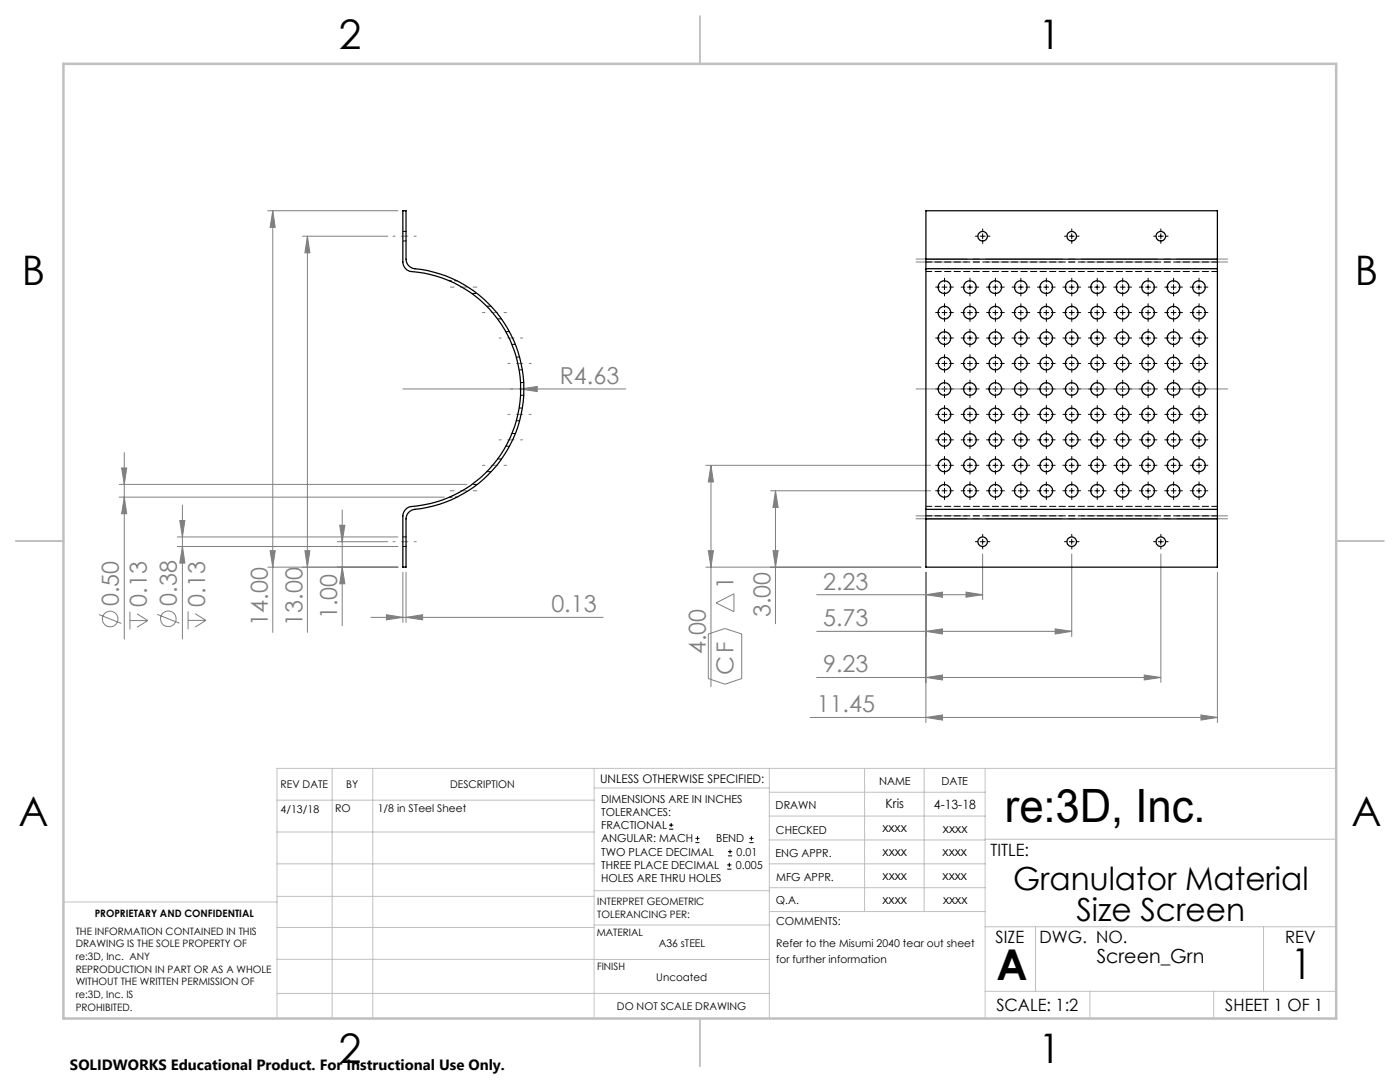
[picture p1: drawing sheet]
<svg xmlns="http://www.w3.org/2000/svg" width="279mm" height="216mm" viewBox="0 0 279 216" stroke-linecap="round" stroke-linejoin="round" font-family="sans-serif">
<g fill="none" stroke="#808080" stroke-width=".2">
<path d="M53.4 42.1h26M54.4 42.1l.5 3.3h-1zM54.4 42.1v84.1M60.4 47.1h17M61.3 47.1l.5 3.3h-.9zM61.3 47.1v79.1M80.4 77.6h44.5M103.9 77.6l3.3-.5v1zM23.8 99.2h64.9M23.8 96.7h69.4M24.3 93.4h1l-.5 3.3zM24.8 99.2l.5 3.3h-1z"/>
<path d="M24.8 90.3v37.2M140.9 92.9h44.8M141.9 92.9v44.1M141.9 92.9l.5 3.3h-1zM153.8 97.9h31.9M154.8 97.9v26.6M154.8 97.9l.5 3.3h-1zM35.4 107.1h44M35.4 109h44M35.9 103.9h1l-.5 3.2zM36.4 109l.5 3.4h-1zM36.4 100.8v26.7"/>
<path d="M53.4 113.2h26M53.9 109.9h1l-.5 3.3zM60.9 109.9h.9l-.5 3.3zM67.3 108.1h10.1M67.8 104.8h1l-.5 3.3zM68.3 113.2l.5 3.3h-1zM68.3 101.7v23.2M80.4 114.2v10M81 114.2v10M140.9 113.2h42.9M141.4 109.9h1l-.5 3.3zM154.3 109.9h1l-.5 3.3z"/>
<path d="M163 118.7h33.1M184.8 118.7l3.3-.6v1.1zM184.8 114.2v30M192.8 118.1l3.3 .6-3.3 .5zM196.1 110.6v9.1M213.9 110.6v16.4M231.7 110.6v25.6M243 114.2v30M19.8 122.6l4.4 1.8M25.9 122.1v3.5M25.9 123.8h3.6M27.3 122.5l2.2 1.3"/>
<path d="M29.5 123.8l-2.2 1.4M31.4 122.6l4.4 1.8M37.5 122v3.6M37.5 123.8h3.6M38.9 122.4l2.2 1.4M41.1 123.8l-2.2 1.3M74 123.2h46.4M77.1 122.7l3.3 .5-3.3 .5zM81 123.2l3.3-.5v1zM141.4 126.5l3.3-1.1 3.3 1.1v8.9l-3.3 1.1-3.3-1.1zM142.9 120.3l3.6-1.8v3.6zM163 126h50.9"/>
<path d="M163 135.2h68.7M184.8 126l3.3-.5v1zM184.8 135.2l3.3-.5v1zM210.6 125.5l3.3 .5-3.3 .5zM228.4 134.7l3.3 .5-3.3 .5zM161.7 143.2h81.3M184.8 143.2l3.3-.5v1zM239.7 142.7l3.3 .5-3.3 .5z"/>
<circle cx="22" cy="123.5" r="1.56"/>
<circle cx="33.6" cy="123.5" r="1.56"/>
</g>
<g fill="none" stroke="#000" stroke-width=".2">
<path d="M188 57.3h1M188.5 56.8v1M193.1 57.3h1M193.6 56.8v1M195.6 47.1h1M196.1 46.6v1.1M198.2 57.3h.9M198.6 56.8v1M203.2 57.3h1M203.7 56.8v1M208.3 57.3h1M208.8 56.8v1"/>
<path d="M213.4 57.3h1M213.4 47.1h1M213.9 46.6v1.1M213.9 56.8v1M218.5 57.3h1M219 56.8v1M223.6 57.3h.9M224 56.8v1M228.6 57.3h1M229.1 56.8v1M231.2 47.1h1M231.7 46.6v1.1"/>
<path d="M233.7 57.3h1M234.2 56.8v1M238.8 57.3h1M239.3 56.8v1M188 77.6h1M188 62.4h1M188 67.5h1M188 72.5h1M188.5 61.9v1M188.5 67v1M188.5 72v1.1M188.5 77.1v1"/>
<path d="M193.1 77.6h1M193.1 62.4h1M193.1 67.5h1M193.1 72.5h1M193.6 61.9v1M193.6 67v1M193.6 72v1.1M193.6 77.1v1M198.2 77.6h.9M198.2 62.4h.9M198.2 67.5h.9M198.2 72.5h.9"/>
<path d="M198.6 61.9v1M198.6 67v1M198.6 72v1.1M198.6 77.1v1M203.2 77.6h1M203.2 62.4h1M203.2 67.5h1M203.2 72.5h1M203.7 61.9v1M203.7 67v1M203.7 72v1.1M203.7 77.1v1"/>
<path d="M208.3 77.6h1M208.3 62.4h1M208.3 67.5h1M208.3 72.5h1M208.8 61.9v1M208.8 67v1M208.8 72v1.1M208.8 77.1v1M213.4 77.6h1M213.4 62.4h1M213.4 67.5h1M213.4 72.5h1"/>
<path d="M213.9 61.9v1M213.9 67v1M213.9 72v1.1M213.9 77.1v1M218.5 77.6h1M218.5 62.4h1M218.5 67.5h1M218.5 72.5h1M219 61.9v1M219 67v1M219 72v1.1M219 77.1v1"/>
<path d="M223.6 77.6h.9M223.6 62.4h.9M223.6 67.5h.9M223.6 72.5h.9M224 61.9v1M224 67v1M224 72v1.1M224 77.1v1M228.6 77.6h1M228.6 62.4h1M228.6 67.5h1M228.6 72.5h1"/>
<path d="M229.1 61.9v1M229.1 67v1M229.1 72v1.1M229.1 77.1v1M233.7 77.6h1M233.7 62.4h1M233.7 67.5h1M233.7 72.5h1M234.2 61.9v1M234.2 67v1M234.2 72v1.1M234.2 77.1v1"/>
<path d="M238.8 77.6h1M238.8 62.4h1M238.8 67.5h1M238.8 72.5h1M239.3 61.9v1M239.3 67v1M239.3 72v1.1M239.3 77.1v1M188 92.9h1M188 97.9h1M188 87.8h1M188 82.7h1"/>
<path d="M188.5 82.2v1M188.5 87.3v1M188.5 92.4v1M188.5 97.4v1.1M193.1 92.9h1M193.1 97.9h1M193.1 87.8h1M193.1 82.7h1M193.6 82.2v1M193.6 87.3v1M193.6 92.4v1M193.6 97.4v1.1"/>
<path d="M198.2 92.9h.9M198.2 97.9h.9M198.2 87.8h.9M198.2 82.7h.9M198.6 82.2v1M198.6 87.3v1M198.6 92.4v1M198.6 97.4v1.1M203.2 92.9h1M203.2 97.9h1M203.2 87.8h1M203.2 82.7h1"/>
<path d="M203.7 82.2v1M203.7 87.3v1M203.7 92.4v1M203.7 97.4v1.1M208.3 92.9h1M208.3 97.9h1M208.3 87.8h1M208.3 82.7h1M208.8 82.2v1M208.8 87.3v1M208.8 92.4v1M208.8 97.4v1.1"/>
<path d="M213.4 92.9h1M213.4 97.9h1M213.4 87.8h1M213.4 82.7h1M213.9 82.2v1M213.9 87.3v1M213.9 92.4v1M213.9 97.4v1.1M218.5 92.9h1M218.5 97.9h1M218.5 87.8h1M218.5 82.7h1"/>
<path d="M219 82.2v1M219 87.3v1M219 92.4v1M219 97.4v1.1M223.6 92.9h.9M223.6 97.9h.9M223.6 87.8h.9M223.6 82.7h.9M224 82.2v1M224 87.3v1M224 92.4v1M224 97.4v1.1"/>
<path d="M228.6 92.9h1M228.6 97.9h1M228.6 87.8h1M228.6 82.7h1M229.1 82.2v1M229.1 87.3v1M229.1 92.4v1M229.1 97.4v1.1M233.7 92.9h1M233.7 97.9h1M233.7 87.8h1M233.7 82.7h1"/>
<path d="M234.2 82.2v1M234.2 87.3v1M234.2 92.4v1M234.2 97.4v1.1M238.8 92.9h1M238.8 97.9h1M238.8 87.8h1M238.8 82.7h1M239.3 82.2v1M239.3 87.3v1M239.3 92.4v1M239.3 97.4v1.1"/>
<path d="M195.6 108.1h1M196.1 107.6v1M213.4 108.1h1M213.9 107.6v1M231.2 108.1h1M231.7 107.6v1M133.5 165.5h.9M133.5 164.6h.9M133.9 164.2v.8M138.8 168.1h.8M138.8 167.3h.8M139.2 166.9v.8"/>
<path d="M145.1 173.4h.9M145.1 172.6h.9M145.3 170.8h.8M145.3 169.9h.8M145.6 172.2v.8M145.7 169.5v.9M149.5 168.1h.9M149.5 167.3h.9M150 166.9v.8"/>
</g>
<g fill="none" stroke="#000" stroke-width=".2" stroke-dasharray="15.2 1.3 1.3 1.3">
<path d="M187.5 57.3h-.8M188.5 56.3v-.8M188.5 58.3v.8M189.5 57.3h.8M192.6 57.3h-.8M193.6 56.3v-.8M193.6 58.3v.8M194.6 57.3h.7M195.1 47.1h-.4M196.1 46.1v-.4M196.1 48.1v.5M197.1 47.1h.5"/>
<path d="M197.7 57.3h-.8M198.7 56.3v-.8M198.7 58.3v.8M199.7 57.3h.7M202.7 57.3h-.7M203.7 56.3v-.8M203.7 58.3v.8M204.7 57.3h.8M207.8 57.3h-.8M208.8 56.3v-.8M208.8 58.3v.8M209.8 57.3h.8"/>
<path d="M212.9 57.3h-.8M212.9 47.1h-.5M213.9 56.3v-.8M213.9 58.3v.8M213.9 46.1v-.4M213.9 48.1v.5M214.9 57.3h.8M214.9 47.1h.5M218 57.3h-.8M219 56.3v-.8M219 58.3v.8M220 57.3h.7"/>
<path d="M223.1 57.3h-.8M224.1 56.3v-.8M224.1 58.3v.8M225.1 57.3h.7M228.1 57.3h-.7M229.1 56.3v-.8M229.1 58.3v.8M230.1 57.3h.8M230.7 47.1h-.5M231.7 46.1v-.4M231.7 48.1v.5M232.7 47.1h.4"/>
<path d="M233.2 57.3h-.8M234.2 56.3v-.8M234.2 58.3v.8M235.2 57.3h.8M238.3 57.3h-.8M239.3 56.3v-.8M239.3 58.3v.8M240.3 57.3h.8M187.5 77.6h-.8M187.5 72.5h-.8M187.5 67.4h-.8M187.5 62.4h-.8"/>
<path d="M188.5 76.6v-.8M188.5 78.6v.8M188.5 71.5v-.7M188.5 73.5v.8M188.5 66.4v-.7M188.5 68.4v.8M188.5 61.4v-.8M188.5 63.4v.7M189.5 77.6h.8M189.5 72.5h.8M189.5 67.4h.8M189.5 62.4h.8"/>
<path d="M192.6 77.6h-.8M192.6 72.5h-.8M192.6 67.4h-.8M192.6 62.4h-.8M193.6 76.6v-.8M193.6 78.6v.8M193.6 71.5v-.7M193.6 73.5v.8M193.6 66.4v-.7M193.6 68.4v.8M193.6 61.4v-.8M193.6 63.4v.7"/>
<path d="M194.6 77.6h.7M194.6 72.5h.7M194.6 67.4h.7M194.6 62.4h.7M197.7 67.4h-.8M197.7 62.4h-.8M197.7 72.5h-.8M197.7 77.6h-.8M198.7 66.4v-.7M198.7 68.4v.8M198.7 61.4v-.8M198.7 63.4v.7"/>
<path d="M198.7 71.5v-.7M198.7 73.5v.8M198.7 76.6v-.8M198.7 78.6v.8M199.7 67.4h.7M199.7 62.4h.7M199.7 72.5h.7M199.7 77.6h.7M202.7 62.4h-.7M202.7 67.4h-.7M202.7 72.5h-.7M202.7 77.6h-.7"/>
<path d="M203.7 61.4v-.8M203.7 63.4v.7M203.7 66.4v-.7M203.7 68.4v.8M203.7 71.5v-.7M203.7 73.5v.8M203.7 76.6v-.8M203.7 78.6v.8M204.7 62.4h.8M204.7 67.4h.8M204.7 72.5h.8M204.7 77.6h.8"/>
<path d="M207.8 77.6h-.8M207.8 72.5h-.8M207.8 67.4h-.8M207.8 62.4h-.8M208.8 76.6v-.8M208.8 78.6v.8M208.8 71.5v-.7M208.8 73.5v.8M208.8 66.4v-.7M208.8 68.4v.8M208.8 61.4v-.8M208.8 63.4v.7"/>
<path d="M209.8 77.6h.8M209.8 72.5h.8M209.8 67.4h.8M209.8 62.4h.8M212.9 77.6h-.8M212.9 62.4h-.8M212.9 67.4h-.8M212.9 72.5h-.8M213.9 76.6v-.8M213.9 78.6v.8M213.9 61.4v-.8M213.9 63.4v.7"/>
<path d="M213.9 66.4v-.7M213.9 68.4v.8M213.9 71.5v-.7M213.9 73.5v.8M214.9 77.6h.8M214.9 62.4h.8M214.9 67.4h.8M214.9 72.5h.8M218 67.4h-.8M218 62.4h-.8M218 72.5h-.8M218 77.6h-.8"/>
<path d="M219 66.4v-.7M219 68.4v.8M219 61.4v-.8M219 63.4v.7M219 71.5v-.7M219 73.5v.8M219 76.6v-.8M219 78.6v.8M220 67.4h.7M220 62.4h.7M220 72.5h.7M220 77.6h.7"/>
<path d="M223.1 77.6h-.8M223.1 72.5h-.8M223.1 67.4h-.8M223.1 62.4h-.8M224.1 76.6v-.8M224.1 78.6v.8M224.1 71.5v-.7M224.1 73.5v.8M224.1 66.4v-.7M224.1 68.4v.8M224.1 61.4v-.8M224.1 63.4v.7"/>
<path d="M225.1 77.6h.7M225.1 72.5h.7M225.1 67.4h.7M225.1 62.4h.7M228.1 62.4h-.7M228.1 67.4h-.7M228.1 72.5h-.7M228.1 77.6h-.7M229.1 61.4v-.8M229.1 63.4v.7M229.1 66.4v-.7M229.1 68.4v.8"/>
<path d="M229.1 71.5v-.7M229.1 73.5v.8M229.1 76.6v-.8M229.1 78.6v.8M230.1 62.4h.8M230.1 67.4h.8M230.1 72.5h.8M230.1 77.6h.8M233.2 62.4h-.8M233.2 67.4h-.8M233.2 72.5h-.8M233.2 77.6h-.8"/>
<path d="M234.2 61.4v-.8M234.2 63.4v.7M234.2 66.4v-.7M234.2 68.4v.8M234.2 71.5v-.7M234.2 73.5v.8M234.2 76.6v-.8M234.2 78.6v.8M235.2 62.4h.8M235.2 67.4h.8M235.2 72.5h.8M235.2 77.6h.8"/>
<path d="M238.3 77.6h-.8M238.3 72.5h-.8M238.3 62.4h-.8M238.3 67.4h-.8M239.3 76.6v-.8M239.3 78.6v.8M239.3 71.5v-.7M239.3 73.5v.8M239.3 61.4v-.8M239.3 63.4v.7M239.3 66.4v-.7M239.3 68.4v.8"/>
<path d="M240.3 77.6h.8M240.3 72.5h.8M240.3 62.4h.8M240.3 67.4h.8M187.5 82.7h-.8M187.5 92.8h-.8M187.5 97.9h-.8M187.5 87.8h-.8M188.5 81.7v-.8M188.5 83.7v.8M188.5 91.8v-.7M188.5 93.8v.8"/>
<path d="M188.5 96.9v-.7M188.5 98.9v.8M188.5 86.8v-.8M188.5 88.8v.7M189.5 82.7h.8M189.5 92.8h.8M189.5 97.9h.8M189.5 87.8h.8M192.6 82.7h-.8M192.6 92.8h-.8M192.6 97.9h-.8M192.6 87.8h-.8"/>
<path d="M193.6 81.7v-.8M193.6 83.7v.8M193.6 91.8v-.7M193.6 93.8v.8M193.6 96.9v-.7M193.6 98.9v.8M193.6 86.8v-.8M193.6 88.8v.7M194.6 82.7h.7M194.6 92.8h.7M194.6 97.9h.7M194.6 87.8h.7"/>
<path d="M197.7 87.8h-.8M197.7 97.9h-.8M197.7 92.8h-.8M197.7 82.7h-.8M198.7 86.8v-.8M198.7 88.8v.7M198.7 96.9v-.7M198.7 98.9v.8M198.7 91.8v-.7M198.7 93.8v.8M198.7 81.7v-.8M198.7 83.7v.8"/>
<path d="M199.7 87.8h.7M199.7 97.9h.7M199.7 92.8h.7M199.7 82.7h.7M202.7 97.9h-.7M202.7 87.8h-.7M202.7 82.7h-.7M202.7 92.8h-.7M203.7 96.9v-.7M203.7 98.9v.8M203.7 86.8v-.8M203.7 88.8v.7"/>
<path d="M203.7 81.7v-.8M203.7 83.7v.8M203.7 91.8v-.7M203.7 93.8v.8M204.7 97.9h.8M204.7 87.8h.8M204.7 82.7h.8M204.7 92.8h.8M207.8 82.7h-.8M207.8 87.8h-.8M207.8 97.9h-.8M207.8 92.8h-.8"/>
<path d="M208.8 81.7v-.8M208.8 83.7v.8M208.8 86.8v-.8M208.8 88.8v.7M208.8 96.9v-.7M208.8 98.9v.8M208.8 91.8v-.7M208.8 93.8v.8M209.8 82.7h.8M209.8 87.8h.8M209.8 97.9h.8M209.8 92.8h.8"/>
<path d="M212.9 87.8h-.8M212.9 97.9h-.8M212.9 92.8h-.8M212.9 82.7h-.8M213.9 86.8v-.8M213.9 88.8v.7M213.9 96.9v-.7M213.9 98.9v.8M213.9 91.8v-.7M213.9 93.8v.8M213.9 81.7v-.8M213.9 83.7v.8"/>
<path d="M214.9 87.8h.8M214.9 97.9h.8M214.9 92.8h.8M214.9 82.7h.8M218 82.7h-.8M218 92.8h-.8M218 97.9h-.8M218 87.8h-.8M219 81.7v-.8M219 83.7v.8M219 91.8v-.7M219 93.8v.8"/>
<path d="M219 96.9v-.7M219 98.9v.8M219 86.8v-.8M219 88.8v.7M220 82.7h.7M220 92.8h.7M220 97.9h.7M220 87.8h.7M223.1 82.7h-.8M223.1 92.8h-.8M223.1 97.9h-.8M223.1 87.8h-.8"/>
<path d="M224.1 81.7v-.8M224.1 83.7v.8M224.1 91.8v-.7M224.1 93.8v.8M224.1 96.9v-.7M224.1 98.9v.8M224.1 86.8v-.8M224.1 88.8v.7M225.1 82.7h.7M225.1 92.8h.7M225.1 97.9h.7M225.1 87.8h.7"/>
<path d="M228.1 92.8h-.7M228.1 97.9h-.7M228.1 87.8h-.7M228.1 82.7h-.7M229.1 91.8v-.7M229.1 93.8v.8M229.1 96.9v-.7M229.1 98.9v.8M229.1 86.8v-.8M229.1 88.8v.7M229.1 81.7v-.8M229.1 83.7v.8"/>
<path d="M230.1 92.8h.8M230.1 97.9h.8M230.1 87.8h.8M230.1 82.7h.8M233.2 97.9h-.8M233.2 87.8h-.8M233.2 92.8h-.8M233.2 82.7h-.8M234.2 96.9v-.7M234.2 98.9v.8M234.2 86.8v-.8M234.2 88.8v.7"/>
<path d="M234.2 91.8v-.7M234.2 93.8v.8M234.2 81.7v-.8M234.2 83.7v.8M235.2 97.9h.8M235.2 87.8h.8M235.2 92.8h.8M235.2 82.7h.8M238.3 97.9h-.8M238.3 92.8h-.8M238.3 82.7h-.8M238.3 87.8h-.8"/>
<path d="M239.3 96.9v-.7M239.3 98.9v.8M239.3 91.8v-.7M239.3 93.8v.8M239.3 81.7v-.8M239.3 83.7v.8M239.3 86.8v-.8M239.3 88.8v.7M240.3 97.9h.8M240.3 92.8h.8M240.3 82.7h.8M240.3 87.8h.8"/>
<path d="M195.1 108.1h-.4M196.1 107.1v-.5M196.1 109.1v.4M197.1 108.1h.5M212.9 108.1h-.5M213.9 107.1v-.5M213.9 109.1v.4M214.9 108.1h.5M230.7 108.1h-.5M231.7 107.1v-.5M231.7 109.1v.4M232.7 108.1h.4"/>
</g>
<path d="M182.8 51.7h62.2M182.8 52.3h62.2M182.8 77.6h62.2M182.8 103.5h62.2M182.8 102.9h62.2" fill="none" stroke="#808080" stroke-width=".2" stroke-dasharray="15.2 1.3 1.3 1.3" stroke-dashoffset="5.1"/>
<path d="M83.1 47.1h-4.7M104.3 67.4h-4.7M106 72.5h-4.6M106.6 77.6h-4.7M104.3 87.8h-4.7M106 82.7h-4.6M83.1 108.1h-4.7" fill="none" stroke="#808080" stroke-width=".2" stroke-dasharray="15.2 1.3 1.3 1.3" stroke-dashoffset="14.8"/>
<path d="M101.1 62.4h-4.8M101.1 92.8h-4.8" fill="none" stroke="#808080" stroke-width=".2" stroke-dasharray="15.2 1.3 1.3 1.3" stroke-dashoffset="14.7"/>
<path d="M95.2 57.3h-5.3M95.2 97.9h-5.3" fill="none" stroke="#808080" stroke-width=".2" stroke-dasharray="15.2 1.3 1.3 1.3" stroke-dashoffset="14.5"/>
<g fill="none" stroke="#c0c0c0" stroke-width=".2">
<path d="M55.3 159.7h63.3M66.3 153.3v49.9M74.4 153.3v49.9M118.6 153.3v49.9M118.6 157.2h34.9M153.5 153.3v49.9M153.5 158.1h43.1M172.5 153.3v28.6M184.4 153.3v28.6M196.6 153.3v49.9M266.7 153.3h-211.4v49.9M55.3 178.9h63.3"/>
<path d="M55.3 172.4h63.3M55.3 166h63.3M55.3 180h-42.7v23.2M118.6 177.7h35M153.5 167.6h43.1M153.5 162.8h43.1M153.5 172.4h43.1M153.5 177.1h43.1M196.6 167.5h70.1M55.3 198.2h98.2M55.3 191.4l98.2 .1M55.3 185.1h63.3"/>
<path d="M118.6 184.6h35M153.6 181.9h43M196.6 197.8h70.1M196.6 184.9h70.1M206.7 184.9v12.9M217.5 197.8v5.4M242.2 197.8v5.4M252.2 184.9v12.9"/>
</g>
<path d="M139.7 3.2v9.5M3.1 107.9h9.6M266.7 107.9h9.5M139.7 203.2v9.6" fill="none" stroke="#c0c0c0" stroke-width=".25"/>
<path d="M12.7 12.7h254v190.5h-254z" fill="none" stroke="#c0c0c0" stroke-width=".5"/>
<g fill="#808080">
<path d="M103.9 77.6l3.3-.5v1z"/>
<path d="M184.8 143.2l3.3-.5v1zM239.7 142.7l3.3 .5-3.3 .5zM184.8 118.7l3.3-.6v1.1zM192.8 118.1l3.3 .6-3.3 .5zM184.8 126l3.3-.5v1zM210.6 125.5l3.3 .5-3.3 .5zM184.8 135.2l3.3-.5v1zM228.4 134.7l3.3 .5-3.3 .5z"/>
<path d="M77.1 122.7l3.3 .5-3.3 .5zM81 123.2l3.3-.5v1z"/>
<path d="M53.9 109.9h1l-.5 3.3zM54.4 42.1l.5 3.3h-1z"/>
<path d="M154.3 109.9h1l-.5 3.3zM154.8 97.9l.5 3.3h-1zM141.4 109.9h1l-.5 3.3zM141.9 92.9l.5 3.3h-1z"/>
<path d="M68.3 113.2l.5 3.3h-1zM67.8 104.8h1l-.5 3.3zM60.9 109.9h.9l-.5 3.3zM61.3 47.1l.5 3.3h-.9zM24.8 99.2l.5 3.3h-1zM24.3 93.4h1l-.5 3.3z"/>
<path d="M35.9 103.9h1l-.5 3.2zM36.4 109l.5 3.4h-1z"/>
</g>
<g fill="none" stroke="#000" stroke-width=".25">
<path d="M80.4 42.1h.6v9.6a1.94 1.94 0 0 0 1.8 1.9 24.1 24.1 0 0 1 21.7 24.2 24.1 24.1 0 0 1-22.1 23.9l-.9 .6-.4 .9-.1 10h-.6v-10.3a1.94 1.94 0 0 1 1.8-1.8 23.5 23.5 0 0 0 21.7-23.7 23.5 23.5 0 0 0-22.1-23.2l-.9-.6-.5-1zM184.8 53.6v48M184.8 51.7v1.9M184.8 51.7v-9.6h58.2v9.6M184.8 53.6h58.2M184.8 51.7h58.2M243 53.6v48M243 51.7v1.9M184.8 101.6v1.9M184.8 103.5v9.7h58.2v-9.7M184.8 101.6h58.2M184.8 103.5h58.2"/>
<path d="M243 101.6v1.9"/>
<circle cx="188.5" cy="57.3" r="1.27"/>
<circle cx="193.6" cy="57.3" r="1.27"/>
<circle cx="196.1" cy="47.1" r=".95"/>
<circle cx="198.6" cy="57.3" r="1.27"/>
<circle cx="203.7" cy="57.3" r="1.27"/>
<circle cx="208.8" cy="57.3" r="1.27"/>
<circle cx="213.9" cy="47.1" r=".95"/>
<circle cx="213.9" cy="57.3" r="1.27"/>
<circle cx="219" cy="57.3" r="1.27"/>
<circle cx="224" cy="57.3" r="1.27"/>
<circle cx="229.1" cy="57.3" r="1.27"/>
<circle cx="231.7" cy="47.1" r=".95"/>
<circle cx="234.2" cy="57.3" r="1.27"/>
<circle cx="239.3" cy="57.3" r="1.27"/>
<circle cx="188.5" cy="62.4" r="1.26"/>
<circle cx="188.5" cy="72.5" r="1.27"/>
<circle cx="188.5" cy="67.5" r="1.27"/>
<circle cx="188.5" cy="77.6" r="1.27"/>
<circle cx="193.6" cy="62.4" r="1.26"/>
<circle cx="193.6" cy="72.5" r="1.27"/>
<circle cx="193.6" cy="67.5" r="1.27"/>
<circle cx="193.6" cy="77.6" r="1.27"/>
<circle cx="198.6" cy="62.4" r="1.26"/>
<circle cx="198.6" cy="72.5" r="1.27"/>
<circle cx="198.6" cy="67.5" r="1.27"/>
<circle cx="198.6" cy="77.6" r="1.27"/>
<circle cx="203.7" cy="62.4" r="1.26"/>
<circle cx="203.7" cy="72.5" r="1.27"/>
<circle cx="203.7" cy="67.5" r="1.27"/>
<circle cx="203.7" cy="77.6" r="1.27"/>
<circle cx="208.8" cy="62.4" r="1.26"/>
<circle cx="208.8" cy="72.5" r="1.27"/>
<circle cx="208.8" cy="67.5" r="1.27"/>
<circle cx="208.8" cy="77.6" r="1.27"/>
<circle cx="213.9" cy="62.4" r="1.26"/>
<circle cx="213.9" cy="72.5" r="1.27"/>
<circle cx="213.9" cy="67.5" r="1.27"/>
<circle cx="213.9" cy="77.6" r="1.27"/>
<circle cx="219" cy="62.4" r="1.26"/>
<circle cx="219" cy="72.5" r="1.27"/>
<circle cx="219" cy="67.5" r="1.27"/>
<circle cx="219" cy="77.6" r="1.27"/>
<circle cx="224" cy="62.4" r="1.26"/>
<circle cx="224" cy="72.5" r="1.27"/>
<circle cx="224" cy="67.5" r="1.27"/>
<circle cx="224" cy="77.6" r="1.27"/>
<circle cx="229.1" cy="62.4" r="1.26"/>
<circle cx="229.1" cy="72.5" r="1.27"/>
<circle cx="229.1" cy="67.5" r="1.27"/>
<circle cx="229.1" cy="77.6" r="1.27"/>
<circle cx="234.2" cy="62.4" r="1.26"/>
<circle cx="234.2" cy="72.5" r="1.27"/>
<circle cx="234.2" cy="67.5" r="1.27"/>
<circle cx="234.2" cy="77.6" r="1.27"/>
<circle cx="239.3" cy="62.4" r="1.26"/>
<circle cx="239.3" cy="72.5" r="1.27"/>
<circle cx="239.3" cy="67.5" r="1.27"/>
<circle cx="239.3" cy="77.6" r="1.27"/>
<circle cx="188.5" cy="97.9" r="1.26"/>
<circle cx="188.5" cy="92.9" r="1.27"/>
<circle cx="188.5" cy="87.8" r="1.27"/>
<circle cx="188.5" cy="82.7" r="1.27"/>
<circle cx="193.6" cy="97.9" r="1.26"/>
<circle cx="193.6" cy="92.9" r="1.27"/>
<circle cx="193.6" cy="87.8" r="1.27"/>
<circle cx="193.6" cy="82.7" r="1.27"/>
<circle cx="198.6" cy="97.9" r="1.26"/>
<circle cx="198.6" cy="92.9" r="1.27"/>
<circle cx="198.6" cy="87.8" r="1.27"/>
<circle cx="198.7" cy="82.7" r="1.27"/>
<circle cx="203.7" cy="97.9" r="1.26"/>
<circle cx="203.7" cy="92.9" r="1.27"/>
<circle cx="203.7" cy="87.8" r="1.27"/>
<circle cx="203.7" cy="82.7" r="1.27"/>
<circle cx="208.8" cy="97.9" r="1.26"/>
<circle cx="208.8" cy="92.9" r="1.27"/>
<circle cx="208.8" cy="87.8" r="1.27"/>
<circle cx="208.8" cy="82.7" r="1.27"/>
<circle cx="213.9" cy="97.9" r="1.26"/>
<circle cx="213.9" cy="92.9" r="1.27"/>
<circle cx="213.9" cy="87.8" r="1.27"/>
<circle cx="213.9" cy="82.7" r="1.27"/>
<circle cx="219" cy="97.9" r="1.26"/>
<circle cx="219" cy="92.9" r="1.27"/>
<circle cx="219" cy="87.8" r="1.27"/>
<circle cx="219" cy="82.7" r="1.27"/>
<circle cx="224" cy="97.9" r="1.26"/>
<circle cx="224" cy="92.9" r="1.27"/>
<circle cx="224" cy="87.8" r="1.27"/>
<circle cx="224.1" cy="82.7" r="1.27"/>
<circle cx="229.1" cy="97.9" r="1.26"/>
<circle cx="229.1" cy="92.9" r="1.27"/>
<circle cx="229.1" cy="87.8" r="1.27"/>
<circle cx="229.1" cy="82.7" r="1.27"/>
<circle cx="234.2" cy="97.9" r="1.26"/>
<circle cx="234.2" cy="92.9" r="1.27"/>
<circle cx="234.2" cy="87.8" r="1.27"/>
<circle cx="234.2" cy="82.7" r="1.27"/>
<circle cx="239.3" cy="97.9" r="1.26"/>
<circle cx="239.3" cy="92.9" r="1.27"/>
<circle cx="239.3" cy="87.8" r="1.27"/>
<circle cx="239.3" cy="82.7" r="1.27"/>
<circle cx="196.1" cy="108.1" r=".95"/>
<circle cx="213.9" cy="108.1" r=".95"/>
<circle cx="231.7" cy="108.1" r=".95"/>
</g>
<path d="M91.2 56h-1.5M89.7 99.2h1.5" fill="none" stroke="#000" stroke-width=".2" stroke-dasharray="1.3 .6" stroke-dashoffset=".8"/>
<path d="M94.2 58.6h1M95.2 96.7h-1" fill="none" stroke="#000" stroke-width=".2" stroke-dasharray="1.3 .6" stroke-dashoffset=".5"/>
<path d="M98 61.1h-.8M99.3 63.6h.8M101.7 66.2h-.7M97.2 94.1h.8M100.1 91.6h-.8M101 89h.7" fill="none" stroke="#000" stroke-width=".2" stroke-dasharray="1.3 .6" stroke-dashoffset=".4"/>
<path d="M80.4 48.1h.7M81.1 46.2h-.7M102.2 68.7h.7M103.6 73.8h.7M103.7 71.3h-.6M103.9 78.9h.6M104.5 76.3h-.6M102.9 86.5h-.7M103.1 84h.6M104.3 81.4h-.7M80.4 109h.7M81.1 107.1h-.7" fill="none" stroke="#000" stroke-width=".2" stroke-dasharray="1.3 .6" stroke-dashoffset=".3"/>
<path d="M184.8 54.2h58.2M184.8 52.3h58.2M184.8 101h58.2M184.8 102.9h58.2" fill="none" stroke="#000" stroke-width=".2" stroke-dasharray="1.3 .6" stroke-dashoffset=".1"/>
<text font-size="9.2" x="200.5" y="164.1">re:3D, Inc.</text>
<g font-size="8.5">
<text x="198.9" y="195.5">A</text>
<text x="257.6" y="195.4">1</text>
</g>
<g font-size="8.1">
<text x="67.6" y="9.7">2</text>
<text x="207.3" y="9.7">1</text>
<text x="4.4" y="57">B</text>
<text x="270.4" y="57">B</text>
<text x="3.7" y="164.9">A</text>
<text x="269.7" y="164.9">A</text>
<text x="67.6" y="212.2">2</text>
<text x="207.3" y="212.2">1</text>
</g>
<g font-size="6.3">
<text x="202.2" y="177.5">Granulator Material</text>
<text x="214.8" y="183.9">Size Screen</text>
</g>
<g font-size="4.7" fill="#808080">
<text x="111.7" y="76.6">R4.63</text>
<text x="146.4" y="117.5" transform="rotate(-90 146.4 117.5)">1</text>
<text x="164.3" y="117.6">2.23</text>
<text x="23.7" y="120.9" transform="rotate(-90 23.7 120.9)">0.50</text>
<text x="29.3" y="121.1" transform="rotate(-90 29.3 121.1)">0.13</text>
<text x="35.3" y="120.9" transform="rotate(-90 35.3 120.9)">0.38</text>
<text x="40.9" y="121" transform="rotate(-90 40.9 121)">0.13</text>
<text x="53.4" y="124.9" transform="rotate(-90 53.4 124.9)">14.00</text>
<text x="60.4" y="124.9" transform="rotate(-90 60.4 124.9)">13.00</text>
<text x="67.3" y="123.6" transform="rotate(-90 67.3 123.6)">1.00</text>
<text x="110" y="122.2">0.13</text>
<text x="153.8" y="123.2" transform="rotate(-90 153.8 123.2)">3.00</text>
<text x="164.3" y="125">5.73</text>
<text x="140.9" y="130.5" transform="rotate(-90 140.9 130.5)">4.00</text>
<text x="146.4" y="134.6" transform="rotate(-90 146.4 134.6)">CF</text>
<text x="164.3" y="134.2">9.23</text>
<text x="163" y="142.1">11.45</text>
</g>
<text font-size="3.9" x="218.9" y="192.1">Screen_Grn</text>
<g font-size="3.4">
<text x="197.7" y="170.8">TITLE:</text>
<text x="198.7" y="188.1">SIZE</text>
<text x="207.5" y="188.1">DWG. NO.</text>
<text x="256.5" y="188.2">REV</text>
<text x="198.8" y="201.7">SCALE: 1:2</text>
<text x="244.5" y="201.7">SHEET 1 OF 1</text>
</g>
<text font-size="3" x="14" y="213.5">SOLIDWORKS Educational Product. For Instructional Use Only.</text>
<g font-size="2.5">
<text x="176.7" y="161.3">Kris</text>
<text x="186.4" y="161.4">4-13-18</text>
<text x="176.1" y="166.1">xxxx</text>
<text x="188.2" y="166.2">xxxx</text>
<text x="176.1" y="170.8">xxxx</text>
<text x="188.1" y="170.8">xxxx</text>
<text x="176.1" y="175.6">xxxx</text>
<text x="188.1" y="175.6">xxxx</text>
<text x="176.1" y="180.4">xxxx</text>
<text x="188.2" y="180.3">xxxx</text>
</g>
<text font-size="2.4" x="119.8" y="156.2">UNLESS OTHERWISE SPECIFIED:</text>
<g font-size="2.2">
<text x="120" y="160.1">DIMENSIONS ARE IN INCHES</text>
<text x="154.8" y="161.4">DRAWN</text>
<text x="175.4" y="156.6">NAME</text>
<text x="187.9" y="156.7">DATE</text>
<text x="120" y="162.8">TOLERANCES:</text>
<text x="120" y="165.4">FRACTIONAL</text>
<text x="154.9" y="166.3">CHECKED</text>
<text x="120" y="173.4">THREE PLACE DECIMAL</text>
<text x="120" y="168.1">ANGULAR: MACH</text>
<text x="120" y="170.7">TWO PLACE DECIMAL</text>
<text x="142.9" y="168.1">BEND</text>
<text x="146.9" y="173.4">0.005</text>
<text x="147" y="170.7">0.01</text>
<text x="154.8" y="171">ENG APPR.</text>
<text x="120" y="176">HOLES ARE THRU HOLES</text>
<text x="154.9" y="175.7">MFG APPR.</text>
<text x="154.9" y="180.4">Q.A.</text>
<text x="154.9" y="184.6">COMMENTS:</text>
</g>
<g font-size="2.1">
<text x="56" y="157.2">REV DATE</text>
<text x="69.1" y="157.2">BY</text>
<text x="89.8" y="157.2">DESCRIPTION</text>
<text x="56" y="162.2">4/13/18</text>
<text x="66.9" y="162.1">RO</text>
<text x="75.4" y="162.1">1/8 in STeel Sheet</text>
<text x="131.5" y="189">A36 sTEEL</text>
<text x="154.9" y="189">Refer to the Misumi 2040 tear out sheet</text>
<text x="131" y="195.8">Uncoated</text>
<text x="154.9" y="192.1">for further information</text>
<text x="123.1" y="201.6">DO NOT SCALE DRAWING</text>
</g>
<g font-size="2">
<text x="18.9" y="182.9">PROPRIETARY AND CONFIDENTIAL</text>
<text x="119.2" y="180.6">INTERPRET GEOMETRIC</text>
<text x="119.2" y="183.1">TOLERANCING PER:</text>
<text x="15.1" y="186.5">THE INFORMATION CONTAINED IN THIS</text>
<text x="15.1" y="189">DRAWING IS THE SOLE PROPERTY OF</text>
<text x="15.1" y="191.6">re:3D, Inc. ANY</text>
<text x="119.1" y="186.7">MATERIAL</text>
<text x="15.1" y="194.1">REPRODUCTION IN PART OR AS A WHOLE</text>
<text x="15.1" y="196.6">WITHOUT THE WRITTEN PERMISSION OF</text>
<text x="119.1" y="193.5">FINISH</text>
<text x="15.1" y="199.1">re:3D, Inc. IS</text>
<text x="15.1" y="201.7">PROHIBITED.</text>
</g>
</svg>
